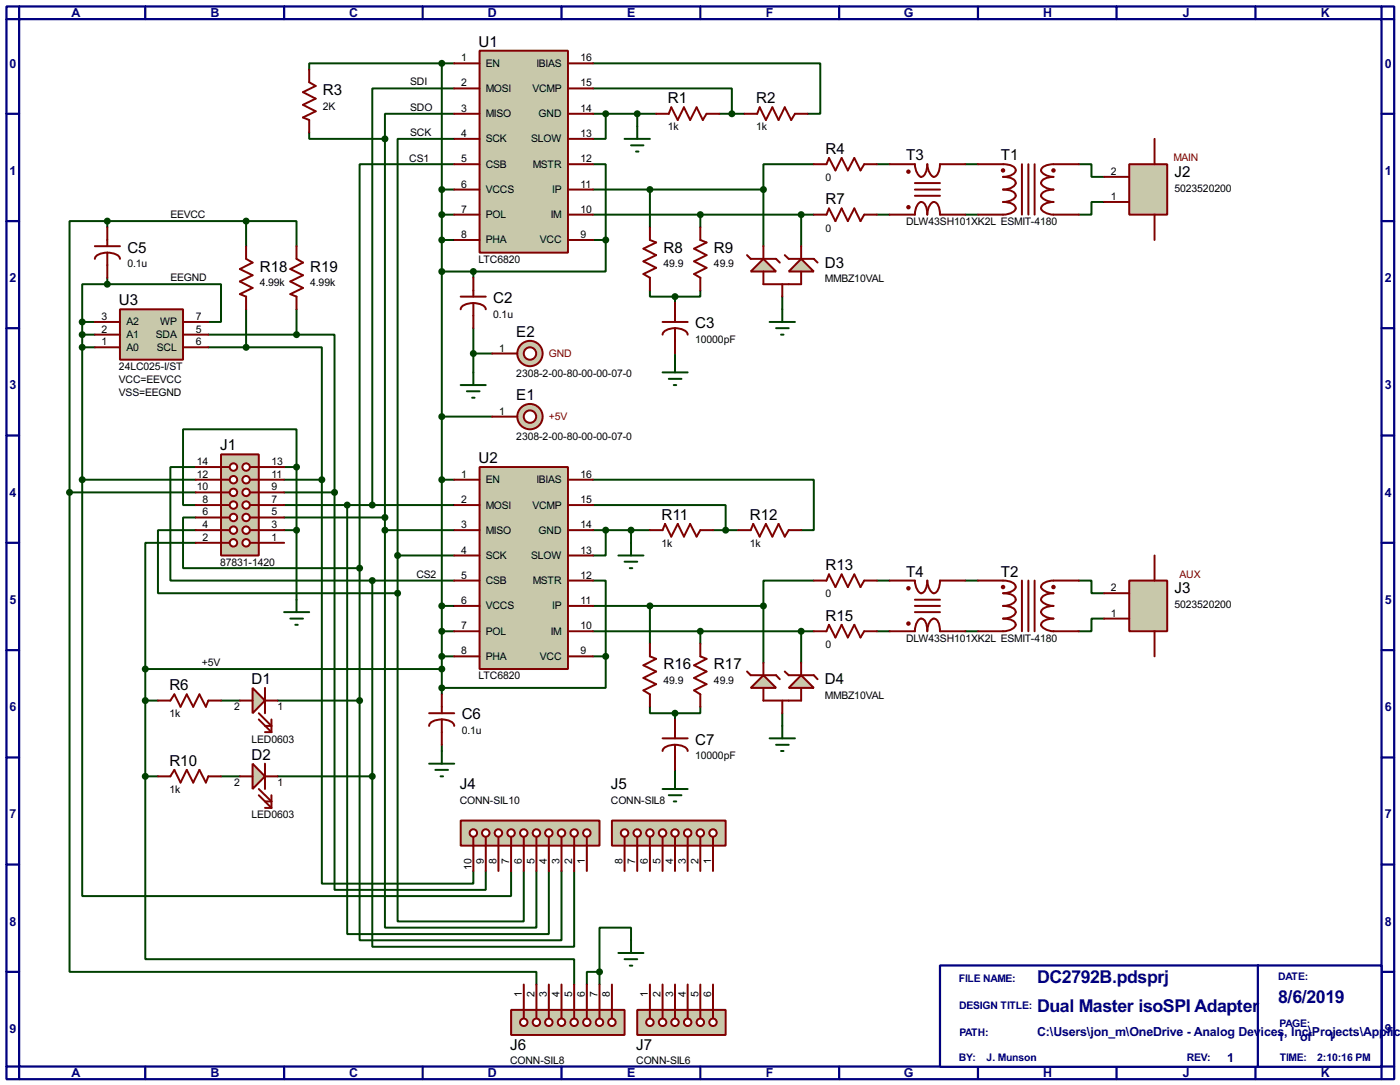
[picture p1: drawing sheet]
<svg xmlns="http://www.w3.org/2000/svg" width="282mm" height="218mm" viewBox="0 0 282 218" stroke-linecap="round" stroke-linejoin="round" font-family="sans-serif">
<g fill="none" stroke="#000080" stroke-width=".45">
<path d="M1.3 1.3h279.4v215.9h-279.4zM3.9 3.9h274.3v210.8h-274.3zM3.9 1.3v2.6h-2.6M29.3 1.3v2.6M57.2 1.3v2.6M85.1 1.3v2.6M113.1 1.3v2.6M141 1.3v2.6M169 1.3v2.6M196.9 1.3v2.6M224.8 1.3v2.6M252.8 1.3v2.6"/>
<path d="M278.2 1.3v2.6h2.5M1.3 22.9h2.6M278.2 22.9h2.5M1.3 44.5h2.6M278.2 44.5h2.5M1.3 66.1h2.6M278.2 66.1h2.5M1.3 87.7h2.6M278.2 87.7h2.5M1.3 109.3h2.6M278.2 109.3h2.5M1.3 130.9h2.6"/>
<path d="M278.2 130.9h2.5M1.3 152.5h2.6M278.2 152.5h2.5M1.3 174h2.6M278.2 174h2.5M1.3 195.6h2.6M278.2 195.6h2.5M1.3 214.7h2.6v2.5M29.3 214.7v2.5M57.2 214.7v2.5M85.1 214.7v2.5M113.1 214.7v2.5"/>
<path d="M141 214.7v2.5M169 214.7v2.5M196.9 214.7v2.5M224.8 214.7v2.5M252.8 214.7v2.5M280.7 214.7h-2.5v2.5"/>
</g>
<path d="M189.3 194.3h88.9v20.4h-88.9z" fill="#fff" stroke="#000080" stroke-width=".45"/>
<path d="M253.3 194.3v20.4" fill="none" stroke="#000080" stroke-width=".45"/>
<g fill="none" stroke="#004000" stroke-width=".4">
<path d="M89 12.8h-26.7v1.2M89 12.8v127M89 12.8h2.5M91.5 17.8h-16.5v83.9M119.4 12.8h45.8v10.1h-2.6M119.4 17.8h28v5.1M62.3 26.7v1.3h15.2M77.5 28v78.7M89 38.2h2.5M91.5 28h-11.4v83.8M91.5 22.9h-14v5.1M91.5 33.1h-19.1v81.3"/>
<path d="M119.4 33.1h2.6v15.2M119.4 22.9h12.7M119.4 38.2h34.3M122 22.9v5.1h-2.6M128.3 22.9v2.6M130.9 38.2v7.6M144.8 22.9h5.1M153.7 38.2v11.4M163.9 33.1h-10.2v5.1M176.6 33.1h2.5M194.4 33.1h2.5M217.2 33.1h2.6v2.5h2.5"/>
<path d="M21.6 57.2h22.9v7.6h-2.5M21.6 57.2h-5v7.6M21.6 44.5h-7.6v54.6M21.6 44.5h28M21.6 44.5v1.3M21.6 55.9v1.3M49.6 44.5h10.1v5.1M49.6 44.5v5.1M89 48.3h2.5M89 43.2h2.5M89 54.7h6.3M95.3 54.7v1.2"/>
<path d="M119.4 48.3h2.6M119.4 43.2h44.5M122 48.3v6.4h-26.7M130.9 58.5v1.2h5M135.9 59.7v1.3M141 58.5v1.2h-5.1M141 43.2v2.6M157.5 59.7v2.6M161.3 43.2v6.4M176.6 43.2h2.5M194.4 43.2h2.5M222.3 40.7h-2.5v2.5h-2.6"/>
<path d="M16.6 67.4h2.5M16.6 64.8v31.8M16.6 64.8h2.5M16.6 69.9h2.5M42 67.4h17.7M42 69.9h7.6M49.6 69.9h15.2v26.7M49.6 62.3v7.6M59.7 67.4h7.7v31.7M59.7 62.3v5.1M95.3 66.1v8.9M95.3 71.2h3.8"/>
<path d="M135.9 71.2v1.2M14 99.1v96.5h94v2.6M14 99.1h25.4M16.6 96.6v83.8h86.3v-5.1M16.6 96.6h22.8M39.4 94h-5.1v22.9h40.7M57.2 94h2.5M57.2 96.6h7.6M57.2 99.1h10.2M59.7 94v-7.6h-22.8v15.3h2.5M59.7 94v26.7M64.8 96.6v81.3h30.5v-2.6"/>
<path d="M67.4 99.1v80h30.4v-3.8M89 96.6h2.5M89 83.9h10.1M119.4 96.6h44.5v10.1h-2.6M39.4 109.3h-10.1v25.4M39.4 106.7h-7.6v12.7h48.3M39.4 104.2h-2.5v10.2h35.5M57.2 106.7h2.5M57.2 104.2h20.3M57.2 101.7h34.3M69.9 101.7v86.3h40.6v-12.7M72.4 114.4v26.6"/>
<path d="M75 116.9h16.5M75 116.9v39.4M77.5 106.7v80h30.5v-11.4M77.5 106.7h14M80.1 119.4v66.1h25.4v-10.2M80.1 111.8h11.4M80.1 111.8v7.6M119.4 116.9h2.6v15.2M119.4 101.7h26.7v5M119.4 106.7h11.5M122 106.7v5.1h-2.6M127.1 106.7v2.6"/>
<path d="M143.6 106.7h5M163.9 116.9h-10.2v5.1M176.6 116.9h2.5M194.4 116.9h2.5M217.2 116.9h2.6v2.5h2.5M29.3 134.7h59.7M29.3 134.7v21.6M89 132.1h2.5M89 127.1h2.5M89 122h2.5M119.4 132.1h2.6M119.4 127.1h44.5"/>
<path d="M119.4 122h34.3M122 132.1v6.4h-33M130.9 122v7.6M141 127.1v2.5M153.7 122v11.4M161.3 127.1v6.3M176.6 127.1h2.5M194.4 127.1h2.5M222.3 124.5h-2.5v2.6h-2.6M29.3 156.3v36.8h86.3v5.1M29.3 141h2.5M29.3 156.3h2.5"/>
<path d="M44.5 141h3.8M44.5 156.3h3.8M55.9 141h16.5M55.9 156.3h19.1M72.4 141v48.3h40.7v-14M75 156.3v34.3h40.6v-15.3M89 149.9v1.3M130.9 142.3v1.3h5M135.9 143.6v1.2M135.9 155v1.3M141 142.3v1.3h-5.1M157.5 143.6v2.5"/>
<path d="M120.7 195.6h-2.5v2.6M120.7 195.6v2.6M127.1 189.3v-2.6h-6.4v8.9"/>
</g>
<path d="M44.5 91.5h7.6v20.3h-7.6z" fill="#c8c8aa" stroke="#800000" stroke-width=".4"/>
<path d="M50.3 109.3h1.8" fill="none" stroke="#800000" stroke-width=".4"/>
<circle cx="49.5" cy="109.3" r=".75" fill="#feffff" stroke="#800000" stroke-width=".4"/>
<path d="M50.3 106.7h1.8" fill="none" stroke="#800000" stroke-width=".4"/>
<circle cx="49.5" cy="106.7" r=".75" fill="#feffff" stroke="#800000" stroke-width=".4"/>
<path d="M50.3 104.2h1.8" fill="none" stroke="#800000" stroke-width=".4"/>
<circle cx="49.5" cy="104.2" r=".75" fill="#feffff" stroke="#800000" stroke-width=".4"/>
<path d="M50.3 101.7h1.8" fill="none" stroke="#800000" stroke-width=".4"/>
<circle cx="49.5" cy="101.7" r=".75" fill="#feffff" stroke="#800000" stroke-width=".4"/>
<path d="M44.5 109.3h1.8" fill="none" stroke="#800000" stroke-width=".4"/>
<circle cx="47" cy="109.3" r=".75" fill="#feffff" stroke="#800000" stroke-width=".4"/>
<path d="M44.5 106.7h1.8" fill="none" stroke="#800000" stroke-width=".4"/>
<circle cx="47" cy="106.7" r=".75" fill="#feffff" stroke="#800000" stroke-width=".4"/>
<path d="M44.5 104.2h1.8" fill="none" stroke="#800000" stroke-width=".4"/>
<circle cx="47" cy="104.2" r=".75" fill="#feffff" stroke="#800000" stroke-width=".4"/>
<path d="M44.5 101.7h1.8" fill="none" stroke="#800000" stroke-width=".4"/>
<circle cx="47" cy="101.7" r=".75" fill="#feffff" stroke="#800000" stroke-width=".4"/>
<path d="M50.3 99.1h1.8" fill="none" stroke="#800000" stroke-width=".4"/>
<circle cx="49.5" cy="99.1" r=".75" fill="#feffff" stroke="#800000" stroke-width=".4"/>
<path d="M44.5 99.1h1.8" fill="none" stroke="#800000" stroke-width=".4"/>
<circle cx="47" cy="99.1" r=".75" fill="#feffff" stroke="#800000" stroke-width=".4"/>
<path d="M50.3 96.6h1.8" fill="none" stroke="#800000" stroke-width=".4"/>
<circle cx="49.5" cy="96.6" r=".75" fill="#feffff" stroke="#800000" stroke-width=".4"/>
<path d="M44.5 96.6h1.8" fill="none" stroke="#800000" stroke-width=".4"/>
<circle cx="47" cy="96.6" r=".75" fill="#feffff" stroke="#800000" stroke-width=".4"/>
<path d="M50.3 94h1.8" fill="none" stroke="#800000" stroke-width=".4"/>
<circle cx="49.5" cy="94" r=".75" fill="#feffff" stroke="#800000" stroke-width=".4"/>
<path d="M44.5 94h1.8" fill="none" stroke="#800000" stroke-width=".4"/>
<circle cx="47" cy="94" r=".75" fill="#feffff" stroke="#800000" stroke-width=".4"/>
<g fill="none" stroke="#800000" stroke-width=".4">
<path d="M39.4 99.1h5.1M39.4 96.6h5.1M39.4 94h5.1M52.1 99.1h5.1M52.1 96.6h5.1M52.1 94h5.1M39.4 109.3h5.1M39.4 106.7h5.1M39.4 104.2h5.1M39.4 101.7h5.1M52.1 109.3h5.1M52.1 106.7h5.1"/>
<path d="M52.1 104.2h5.1M52.1 101.7h5.1"/>
</g>
<path d="M96.6 94h17.8v40.7h-17.8z" fill="#c8c8aa" stroke="#800000" stroke-width=".4"/>
<g fill="none" stroke="#800000" stroke-width=".4">
<path d="M91.5 96.6h5.1M114.4 96.6h5M91.5 101.7h5.1M91.5 106.7h5.1M91.5 111.8h5.1M91.5 116.9h5.1M114.4 101.7h5M114.4 106.7h5M114.4 111.8h5M114.4 116.9h5M130.9 106.7h2.5l.5-1.2 1.3 2.5 1.3-2.5 1.2 2.5 1.3-2.5 1.3 2.5 .7-1.3h2.6M148.6 106.7h2.6l.5-1.2 1.3 2.5 1.2-2.5 1.3 2.5 1.3-2.5 1.2 2.5 .8-1.3h2.5"/>
<path d="M89 139.8v3.8M91.5 122h5.1M91.5 127.1h5.1M91.5 132.1h5.1M114.4 122h5M114.4 127.1h5M114.4 132.1h5M130.9 129.6v2.5l1.2 .5-2.5 1.3 2.5 1.3-2.5 1.3 2.5 1.2-2.5 1.3 1.3 .8v2.5M141 129.6v2.5l1.3 .5-2.5 1.3 2.5 1.3-2.5 1.3 2.5 1.2-2.5 1.3 1.2 .8v2.5M86.4 143.6h5.1M89 144.8a2.24 2.24 0 0 1 2.5 1.3M89 144.8a2.27 2.27 0 0 0-2.6 1.3"/>
<path d="M89 144.8v5.1M133.4 148.6h5.1M135.9 149.9a2.31 2.31 0 0 1 2.6 1.3M135.9 149.9a2.27 2.27 0 0 0-2.5 1.3M135.9 144.8v3.8M135.9 149.9v5.1"/>
</g>
<g fill="#004000" stroke="#004000" stroke-width=".4">
<circle cx="135.9" cy="143.6" r=".5"/>
<circle cx="121.9" cy="132.1" r=".5"/>
<circle cx="88.9" cy="127.1" r=".5"/>
<circle cx="88.9" cy="132.1" r=".5"/>
<circle cx="121.9" cy="106.7" r=".5"/>
<circle cx="146.1" cy="106.7" r=".5"/>
<circle cx="127" cy="106.7" r=".5"/>
<circle cx="88.9" cy="122" r=".5"/>
<circle cx="59.7" cy="94" r=".5"/>
</g>
<path d="M124.5 111.8h5.1M125.8 113.1h2.5M126.8 114.4h.5M127.1 109.3v2.5M133.4 158.8h5.1M135.9 156.3v2.5M134.7 160.1h2.5M135.7 161.3h.5" fill="none" stroke="#004000" stroke-width=".4"/>
<path d="M24.2 62.3h12.7v10.1h-12.7z" fill="#c8c8aa" stroke="#800000" stroke-width=".4"/>
<g fill="none" stroke="#800000" stroke-width=".4">
<path d="M163.9 33.1h2.5l.5-1.3 1.3 2.5 1.3-2.5 1.2 2.5 1.3-2.5 1.3 2.5 .7-1.2h2.6M19.1 49.6h5.1M21.6 50.9a2.31 2.31 0 0 1 2.6 1.2M21.6 50.9a2.27 2.27 0 0 0-2.5 1.2M21.6 45.8v3.8M21.6 50.9v5M49.6 49.6v2.5l1.3 .8-2.6 1.3 2.6 1.2-2.6 1.3 2.6 1.3-2.6 1.2 1.3 .5v2.6M59.7 49.6v2.5l1.3 .8-2.5 1.3 2.5 1.2-2.5 1.3 2.5 1.3-2.5 1.2 1.2 .5v2.6M163.9 43.2h2.5l.5-1.2 1.3 2.5 1.3-2.5 1.2 2.5 1.3-2.5 1.3 2.5 .7-1.3h2.6M19.1 69.9h5.1M19.1 67.4h5.1M19.1 64.8h5.1"/>
<path d="M36.9 69.9h5.1M36.9 67.4h5.1M36.9 64.8h5.1M31.8 156.3h2.5l.8-1.3 1.3 2.5 1.2-2.5 1.3 2.5 1.3-2.5 1.3 2.5 .5-1.2h2.5"/>
</g>
<path d="M86.4 153.7h5.1M87.7 155h2.5M88.7 156.3h.5M89 151.2v2.5" fill="none" stroke="#004000" stroke-width=".4"/>
<g fill="#004000" stroke="#004000" stroke-width=".4">
<circle cx="16.5" cy="67.4" r=".5"/>
<circle cx="16.5" cy="64.8" r=".5"/>
<circle cx="16.5" cy="69.9" r=".5"/>
<circle cx="49.5" cy="69.9" r=".5"/>
<circle cx="59.7" cy="67.4" r=".5"/>
<circle cx="49.5" cy="44.5" r=".5"/>
<circle cx="88.9" cy="138.5" r=".5"/>
<circle cx="88.9" cy="134.7" r=".5"/>
<circle cx="21.6" cy="44.5" r=".5"/>
<circle cx="21.6" cy="57.2" r=".5"/>
</g>
<path d="M96.6 10.2h17.8v40.7h-17.8z" fill="#c8c8aa" stroke="#800000" stroke-width=".4"/>
<g fill="none" stroke="#800000" stroke-width=".4">
<path d="M62.3 14v2.6l1.3 .7-2.6 1.3 2.6 1.3-2.6 1.2 2.6 1.3-2.6 1.3 1.3 .5v2.5M91.5 12.8h5.1M91.5 17.8h5.1M114.4 12.8h5M114.4 17.8h5M91.5 22.9h5.1M91.5 28h5.1M91.5 33.1h5.1M91.5 38.2h5.1M114.4 22.9h5M114.4 28h5M114.4 33.1h5"/>
<path d="M114.4 38.2h5M132.1 22.9h2.6l.5-1.3 1.3 2.6 1.2-2.6 1.3 2.6 1.3-2.6 1.2 2.6 .8-1.3h2.5M149.9 22.9h2.6l.5-1.3 1.2 2.6 1.3-2.6 1.3 2.6 1.2-2.6 1.3 2.6 .8-1.3h2.5M91.5 43.2h5.1M91.5 48.3h5.1M92.8 59.7h5M95.3 55.9v3.8M114.4 43.2h5M114.4 48.3h5M130.9 45.8v2.5l1.2 .5-2.5 1.3 2.5 1.3-2.5 1.2 2.5 1.3-2.5 1.3 1.3 .7v2.6M141 45.8v2.5l1.3 .5-2.5 1.3 2.5 1.3-2.5 1.2 2.5 1.3-2.5 1.3 1.2 .7v2.6M95.3 61a2.27 2.27 0 0 1 2.5 1.3"/>
<path d="M95.3 61a2.31 2.31 0 0 0-2.5 1.3M95.3 61v5.1M133.4 64.8h5.1M135.9 66.1a2.33 2.33 0 0 1 2.6 1.3M135.9 66.1a2.29 2.29 0 0 0-2.5 1.3M135.9 61v3.8M135.9 66.1v5.1M31.8 141h2.5l.8-1.2 1.3 2.5 1.2-2.5 1.3 2.5 1.3-2.5 1.3 2.5 .5-1.3h2.5"/>
</g>
<g fill="#004000" stroke="#004000" stroke-width=".4">
<circle cx="135.9" cy="59.7" r=".5"/>
<circle cx="121.9" cy="48.3" r=".5"/>
<circle cx="88.9" cy="43.2" r=".5"/>
<circle cx="121.9" cy="22.9" r=".5"/>
<circle cx="147.3" cy="22.9" r=".5"/>
<circle cx="128.3" cy="22.9" r=".5"/>
<circle cx="88.9" cy="38.2" r=".5"/>
<circle cx="88.9" cy="96.6" r=".5"/>
<circle cx="77.5" cy="104.2" r=".5"/>
<circle cx="80" cy="111.8" r=".5"/>
<circle cx="74.9" cy="101.7" r=".5"/>
<circle cx="88.9" cy="54.7" r=".5"/>
<circle cx="88.9" cy="48.3" r=".5"/>
<circle cx="95.3" cy="54.7" r=".5"/>
<circle cx="88.9" cy="12.8" r=".5"/>
<circle cx="77.5" cy="28" r=".5"/>
<circle cx="29.2" cy="134.7" r=".5"/>
</g>
<path d="M125.8 28h5.1M127.1 29.3h2.5M128.1 30.5h.5M128.3 25.5v2.5M92.8 77.5h5M94 78.8h2.6M95.3 75v2.5M133.4 75h5.1M134.7 76.3h2.5M135.7 77.5h.5M135.9 72.4v2.6M95.1 80.1h.5" fill="none" stroke="#004000" stroke-width=".4"/>
<path d="M128.3 203.3h17.8v5h-17.8z" fill="#c8c8aa" stroke="#800000" stroke-width=".4"/>
<path d="M130.9 203.3v1.7" fill="none" stroke="#800000" stroke-width=".4"/>
<circle cx="130.8" cy="205.8" r=".75" fill="#feffff" stroke="#800000" stroke-width=".4"/>
<path d="M133.4 203.3v1.7" fill="none" stroke="#800000" stroke-width=".4"/>
<circle cx="133.4" cy="205.8" r=".75" fill="#feffff" stroke="#800000" stroke-width=".4"/>
<path d="M135.9 203.3v1.7" fill="none" stroke="#800000" stroke-width=".4"/>
<circle cx="135.9" cy="205.8" r=".75" fill="#feffff" stroke="#800000" stroke-width=".4"/>
<path d="M138.5 203.3v1.7" fill="none" stroke="#800000" stroke-width=".4"/>
<circle cx="138.4" cy="205.8" r=".75" fill="#feffff" stroke="#800000" stroke-width=".4"/>
<path d="M141 203.3v1.7" fill="none" stroke="#800000" stroke-width=".4"/>
<circle cx="141" cy="205.8" r=".75" fill="#feffff" stroke="#800000" stroke-width=".4"/>
<path d="M143.6 203.3v1.7" fill="none" stroke="#800000" stroke-width=".4"/>
<circle cx="143.5" cy="205.8" r=".75" fill="#feffff" stroke="#800000" stroke-width=".4"/>
<path d="M130.9 198.2v5.1M133.4 198.2v5.1M135.9 198.2v5.1M138.5 198.2v5.1M141 198.2v5.1M143.6 198.2v5.1" fill="none" stroke="#800000" stroke-width=".4"/>
<path d="M92.8 165.2h27.9v5h-27.9z" fill="#c8c8aa" stroke="#800000" stroke-width=".4"/>
<path d="M118.2 168.5v1.7" fill="none" stroke="#800000" stroke-width=".4"/>
<circle cx="118.1" cy="167.7" r=".75" fill="#feffff" stroke="#800000" stroke-width=".4"/>
<path d="M115.6 168.5v1.7" fill="none" stroke="#800000" stroke-width=".4"/>
<circle cx="115.6" cy="167.7" r=".75" fill="#feffff" stroke="#800000" stroke-width=".4"/>
<path d="M113.1 168.5v1.7" fill="none" stroke="#800000" stroke-width=".4"/>
<circle cx="113" cy="167.7" r=".75" fill="#feffff" stroke="#800000" stroke-width=".4"/>
<path d="M110.5 168.5v1.7" fill="none" stroke="#800000" stroke-width=".4"/>
<circle cx="110.5" cy="167.7" r=".75" fill="#feffff" stroke="#800000" stroke-width=".4"/>
<path d="M108 168.5v1.7" fill="none" stroke="#800000" stroke-width=".4"/>
<circle cx="108" cy="167.7" r=".75" fill="#feffff" stroke="#800000" stroke-width=".4"/>
<path d="M105.5 168.5v1.7" fill="none" stroke="#800000" stroke-width=".4"/>
<circle cx="105.4" cy="167.7" r=".75" fill="#feffff" stroke="#800000" stroke-width=".4"/>
<path d="M102.9 168.5v1.7" fill="none" stroke="#800000" stroke-width=".4"/>
<circle cx="102.9" cy="167.7" r=".75" fill="#feffff" stroke="#800000" stroke-width=".4"/>
<path d="M100.4 168.5v1.7" fill="none" stroke="#800000" stroke-width=".4"/>
<circle cx="100.3" cy="167.7" r=".75" fill="#feffff" stroke="#800000" stroke-width=".4"/>
<path d="M97.8 168.5v1.7" fill="none" stroke="#800000" stroke-width=".4"/>
<circle cx="97.8" cy="167.7" r=".75" fill="#feffff" stroke="#800000" stroke-width=".4"/>
<path d="M95.3 168.5v1.7" fill="none" stroke="#800000" stroke-width=".4"/>
<circle cx="95.3" cy="167.7" r=".75" fill="#feffff" stroke="#800000" stroke-width=".4"/>
<path d="M95.3 170.2v5.1M97.8 170.2v5.1M100.4 170.2v5.1M102.9 170.2v5.1M105.5 170.2v5.1M108 170.2v5.1M110.5 170.2v5.1M113.1 170.2v5.1M115.6 170.2v5.1M118.2 170.2v5.1" fill="none" stroke="#800000" stroke-width=".4"/>
<path d="M123.2 165.2h22.9v5h-22.9z" fill="#c8c8aa" stroke="#800000" stroke-width=".4"/>
<path d="M143.6 168.5v1.7" fill="none" stroke="#800000" stroke-width=".4"/>
<circle cx="143.5" cy="167.7" r=".75" fill="#feffff" stroke="#800000" stroke-width=".4"/>
<path d="M141 168.5v1.7" fill="none" stroke="#800000" stroke-width=".4"/>
<circle cx="141" cy="167.7" r=".75" fill="#feffff" stroke="#800000" stroke-width=".4"/>
<path d="M138.5 168.5v1.7" fill="none" stroke="#800000" stroke-width=".4"/>
<circle cx="138.4" cy="167.7" r=".75" fill="#feffff" stroke="#800000" stroke-width=".4"/>
<path d="M135.9 168.5v1.7" fill="none" stroke="#800000" stroke-width=".4"/>
<circle cx="135.9" cy="167.7" r=".75" fill="#feffff" stroke="#800000" stroke-width=".4"/>
<path d="M133.4 168.5v1.7" fill="none" stroke="#800000" stroke-width=".4"/>
<circle cx="133.4" cy="167.7" r=".75" fill="#feffff" stroke="#800000" stroke-width=".4"/>
<path d="M130.9 168.5v1.7" fill="none" stroke="#800000" stroke-width=".4"/>
<circle cx="130.8" cy="167.7" r=".75" fill="#feffff" stroke="#800000" stroke-width=".4"/>
<path d="M128.3 168.5v1.7" fill="none" stroke="#800000" stroke-width=".4"/>
<circle cx="128.3" cy="167.7" r=".75" fill="#feffff" stroke="#800000" stroke-width=".4"/>
<path d="M125.8 168.5v1.7" fill="none" stroke="#800000" stroke-width=".4"/>
<circle cx="125.7" cy="167.7" r=".75" fill="#feffff" stroke="#800000" stroke-width=".4"/>
<path d="M125.8 170.2v5.1M128.3 170.2v5.1M130.9 170.2v5.1M133.4 170.2v5.1M135.9 170.2v5.1M138.5 170.2v5.1M141 170.2v5.1M143.6 170.2v5.1" fill="none" stroke="#800000" stroke-width=".4"/>
<path d="M102.9 203.3h22.9v5h-22.9z" fill="#c8c8aa" stroke="#800000" stroke-width=".4"/>
<path d="M105.5 203.3v1.7" fill="none" stroke="#800000" stroke-width=".4"/>
<circle cx="105.4" cy="205.8" r=".75" fill="#feffff" stroke="#800000" stroke-width=".4"/>
<path d="M108 203.3v1.7" fill="none" stroke="#800000" stroke-width=".4"/>
<circle cx="108" cy="205.8" r=".75" fill="#feffff" stroke="#800000" stroke-width=".4"/>
<path d="M110.5 203.3v1.7" fill="none" stroke="#800000" stroke-width=".4"/>
<circle cx="110.5" cy="205.8" r=".75" fill="#feffff" stroke="#800000" stroke-width=".4"/>
<path d="M113.1 203.3v1.7" fill="none" stroke="#800000" stroke-width=".4"/>
<circle cx="113" cy="205.8" r=".75" fill="#feffff" stroke="#800000" stroke-width=".4"/>
<path d="M115.6 203.3v1.7" fill="none" stroke="#800000" stroke-width=".4"/>
<circle cx="115.6" cy="205.8" r=".75" fill="#feffff" stroke="#800000" stroke-width=".4"/>
<path d="M118.2 203.3v1.7" fill="none" stroke="#800000" stroke-width=".4"/>
<circle cx="118.1" cy="205.8" r=".75" fill="#feffff" stroke="#800000" stroke-width=".4"/>
<path d="M120.7 203.3v1.7" fill="none" stroke="#800000" stroke-width=".4"/>
<circle cx="120.7" cy="205.8" r=".75" fill="#feffff" stroke="#800000" stroke-width=".4"/>
<path d="M123.2 203.3v1.7" fill="none" stroke="#800000" stroke-width=".4"/>
<circle cx="123.2" cy="205.8" r=".75" fill="#feffff" stroke="#800000" stroke-width=".4"/>
<path d="M105.5 198.2v5.1M108 198.2v5.1M110.5 198.2v5.1M113.1 198.2v5.1M115.6 198.2v5.1M118.2 198.2v5.1M120.7 198.2v5.1M123.2 198.2v5.1" fill="none" stroke="#800000" stroke-width=".4"/>
<path d="M57.2 123.2h5.1M58.5 124.5h2.5M59.5 125.8h.5M59.7 120.7v2.5M124.5 191.8h5.1M125.8 193.1h2.5M126.8 194.4h.5M127.1 189.3v2.5" fill="none" stroke="#004000" stroke-width=".4"/>
<g fill="#004000" stroke="#004000" stroke-width=".4">
<circle cx="59.7" cy="106.7" r=".5"/>
<circle cx="67.3" cy="99.1" r=".5"/>
<circle cx="64.8" cy="96.6" r=".5"/>
<circle cx="14" cy="99.1" r=".5"/>
<circle cx="80" cy="119.4" r=".5"/>
<circle cx="69.9" cy="101.7" r=".5"/>
<circle cx="77.5" cy="106.7" r=".5"/>
<circle cx="72.4" cy="114.4" r=".5"/>
<circle cx="74.9" cy="116.9" r=".5"/>
<circle cx="16.5" cy="96.6" r=".5"/>
<circle cx="120.7" cy="195.6" r=".5"/>
</g>
<path d="M50.9 138.5l2.5 2.5-2.5 2.6z" fill="#c8c8aa" stroke="#800000" stroke-width=".4"/>
<path d="M53.4 138.5v5.1M48.3 141h2.6M52.1 143.6l2.6 2.5h-1.3M52.1 144.8l2.6 2.6M53.4 147.4h1.3M53.4 141h2.5M54.7 144.8v2.6" fill="none" stroke="#800000" stroke-width=".4"/>
<path d="M50.9 153.7l2.5 2.6-2.5 2.5z" fill="#c8c8aa" stroke="#800000" stroke-width=".4"/>
<path d="M202 33.1a2.91 2.91 0 0 1 2.4 .8 .93 .93 0 0 1-.6 1.3l-1.1 .3-.7 .1a2.91 2.91 0 0 1 2.4 .9 .91 .91 0 0 1-.6 1.2l-1.1 .4-.7 .1a2.91 2.91 0 0 1 2.4 .8 .88 .88 0 0 1-.6 1.2l-1.1 .4-.7 .1a2.87 2.87 0 0 1 2.4 .9 .88 .88 0 0 1-.6 1.2l-1.1 .3-.7 .1M205.8 33.1v10.1M207.1 33.1v10.1M208.3 33.1v10.1M212.1 33.1a2.27 2.27 0 0 0-2.5 1.2 2.58 2.58 0 0 0 2.5 1.3 2.27 2.27 0 0 0-2.5 1.3 2.66 2.66 0 0 0 2.5 1.3 2.27 2.27 0 0 0-2.5 1.2 2.65 2.65 0 0 0 2.5 1.3 2.29 2.29 0 0 0-2.5 1.3 2.65 2.65 0 0 0 2.5 1.2M48.3 156.3h2.6M52.1 158.8l2.6 2.5h-1.3M53.4 153.7v5.1M53.4 156.3h2.5M52.1 160.1l2.6 2.5M53.4 162.6h1.3M54.7 160.1v2.5" fill="none" stroke="#800000" stroke-width=".4"/>
<g fill="#004000" stroke="#004000" stroke-width=".4">
<circle cx="29.2" cy="141" r=".5"/>
<circle cx="29.2" cy="156.3" r=".5"/>
<circle cx="72.4" cy="141" r=".5"/>
<circle cx="74.9" cy="156.3" r=".5"/>
<circle cx="130.8" cy="38.2" r=".5"/>
<circle cx="141" cy="43.2" r=".5"/>
</g>
<g fill="#c8c8aa" stroke="#800000" stroke-width=".4">
<circle cx="202" cy="34.3" r=".25"/>
<circle cx="212.1" cy="34.3" r=".25"/>
</g>
<path d="M184.2 33.1a2.75 2.75 0 0 0 1.3 2.5 2.35 2.35 0 0 0 1.2-2.5 2.76 2.76 0 0 0 1.3 2.5 2.35 2.35 0 0 0 1.3-2.5M184.2 38.2h5.1M184.2 36.9h5.1M184.2 39.4h5.1M196.9 33.1h5.1M212.1 33.1h5.1M184.2 43.2a2.45 2.45 0 0 1 1.3-2.5 1.34 1.34 0 0 1 1 1.2l.2 1.3a2.47 2.47 0 0 1 1.3-2.5 1.34 1.34 0 0 1 1.1 1.2l.2 1.3M196.9 43.2h5.1M212.1 43.2h5.1" fill="none" stroke="#800000" stroke-width=".4"/>
<g fill="#c8c8aa" stroke="#800000" stroke-width=".4">
<circle cx="182.9" cy="41.7" r=".25"/>
<circle cx="182.9" cy="34.6" r=".25"/>
</g>
<path d="M179.1 33.1h5.1M189.3 33.1h5.1M179.1 43.2h5.1M189.3 43.2h5.1" fill="none" stroke="#800000" stroke-width=".4"/>
<path d="M227.4 33.1h7.6v10.1h-7.6z" fill="#c8c8aa" stroke="#800000" stroke-width=".4"/>
<path d="M222.3 35.6h5.1M232.5 28v5.1M222.3 40.7h5.1M232.5 43.2v5.1M163.9 116.9h2.5l.5-1.3 1.3 2.6 1.3-2.6 1.2 2.6 1.3-2.6 1.3 2.6 .7-1.3h2.6M202 116.9a2.87 2.87 0 0 1 2.4 .9 .88 .88 0 0 1-.6 1.2l-1.1 .3-.7 .1a2.84 2.84 0 0 1 2.4 .9 .89 .89 0 0 1-.6 1.2l-1.1 .4-.7 .1a2.91 2.91 0 0 1 2.4 .8 .93 .93 0 0 1-.6 1.3l-1.1 .3-.7 .1a2.91 2.91 0 0 1 2.4 .9 .91 .91 0 0 1-.6 1.2l-1.1 .4-.7 .1M205.8 116.9v10.2M207.1 116.9v10.2M208.3 116.9v10.2M212.1 116.9a2.29 2.29 0 0 0-2.5 1.3 2.65 2.65 0 0 0 2.5 1.2 2.24 2.24 0 0 0-2.5 1.3 2.65 2.65 0 0 0 2.5 1.3 2.27 2.27 0 0 0-2.5 1.2 2.58 2.58 0 0 0 2.5 1.3 2.27 2.27 0 0 0-2.5 1.3 2.66 2.66 0 0 0 2.5 1.3M163.9 127.1h2.5l.5-1.3 1.3 2.5 1.3-2.5 1.2 2.5 1.3-2.5 1.3 2.5 .7-1.2h2.6" fill="none" stroke="#800000" stroke-width=".4"/>
<g fill="#c8c8aa" stroke="#800000" stroke-width=".4">
<circle cx="202" cy="118.2" r=".25"/>
<circle cx="212.1" cy="118.2" r=".25"/>
</g>
<path d="M184.2 116.9a2.68 2.68 0 0 0 1.3 2.5 2.31 2.31 0 0 0 1.2-2.5 2.7 2.7 0 0 0 1.3 2.5 2.31 2.31 0 0 0 1.3-2.5M196.9 116.9h5.1M212.1 116.9h5.1M184.2 127.1a2.4 2.4 0 0 1 1.3-2.6 1.32 1.32 0 0 1 1 1.2l.2 1.4a2.41 2.41 0 0 1 1.3-2.6 1.32 1.32 0 0 1 1.1 1.2l.2 1.4M184.2 122h5.1M184.2 120.7h5.1M184.2 123.2h5.1M196.9 127.1h5.1M212.1 127.1h5.1" fill="none" stroke="#800000" stroke-width=".4"/>
<g fill="#c8c8aa" stroke="#800000" stroke-width=".4">
<circle cx="182.9" cy="125.5" r=".25"/>
<circle cx="182.9" cy="118.4" r=".25"/>
</g>
<path d="M179.1 116.9h5.1M189.3 116.9h5.1M179.1 127.1h5.1M189.3 127.1h5.1" fill="none" stroke="#800000" stroke-width=".4"/>
<path d="M227.4 116.9h7.6v10.2h-7.6z" fill="#c8c8aa" stroke="#800000" stroke-width=".4"/>
<path d="M222.3 119.4h5.1M232.5 111.8v5.1M222.3 124.5h5.1M232.5 127.1v5" fill="none" stroke="#800000" stroke-width=".4"/>
<g fill="#004000" stroke="#004000" stroke-width=".4">
<circle cx="141" cy="127.1" r=".5"/>
<circle cx="130.8" cy="122" r=".5"/>
</g>
<path d="M151.2 54.7l2.5-2.6 2.6 2.6z" fill="#c8c8aa" stroke="#800000" stroke-width=".4"/>
<path d="M150.4 51.4l.8 .7h5.1l.7 .8" fill="none" stroke="#800000" stroke-width=".4"/>
<path d="M161.3 52.1l2.6 2.6h-5.1z" fill="#c8c8aa" stroke="#800000" stroke-width=".4"/>
<path d="M153.7 49.6v2.5M153.7 54.7v2.5h7.6v-2.5M157.5 57.2v2.5M158 51.4l.8 .7h5.1l.7 .8M161.3 49.6v2.5" fill="none" stroke="#800000" stroke-width=".4"/>
<g fill="#004000" stroke="#004000" stroke-width=".4">
<circle cx="153.7" cy="38.2" r=".5"/>
<circle cx="161.3" cy="43.2" r=".5"/>
</g>
<path d="M155 64.8h5.1M156.3 66.1h2.5M157.3 67.4h.5M157.5 62.3v2.5" fill="none" stroke="#004000" stroke-width=".4"/>
<path d="M151.2 138.5l2.5-2.6 2.6 2.6z" fill="#c8c8aa" stroke="#800000" stroke-width=".4"/>
<path d="M150.4 135.2l.8 .7h5.1l.7 .8" fill="none" stroke="#800000" stroke-width=".4"/>
<path d="M161.3 135.9l2.6 2.6h-5.1z" fill="#c8c8aa" stroke="#800000" stroke-width=".4"/>
<path d="M153.7 133.4v2.5M153.7 138.5v2.5h7.6v-2.5M158 135.2l.8 .7h5.1l.7 .8M161.3 133.4v2.5M157.5 141v2.6" fill="none" stroke="#800000" stroke-width=".4"/>
<g fill="#004000" stroke="#004000" stroke-width=".4">
<circle cx="161.3" cy="127.1" r=".5"/>
<circle cx="153.7" cy="122" r=".5"/>
</g>
<path d="M155 148.6h5.1M156.3 149.9h2.5M157.3 151.2h.5M157.5 146.1v2.5" fill="none" stroke="#004000" stroke-width=".4"/>
<circle cx="106.7" cy="83.9" r="2.55" fill="#c8c8aa" stroke="#800000" stroke-width=".4"/>
<circle cx="106.7" cy="83.9" r="1.25" fill="#feffff" stroke="#800000" stroke-width=".4"/>
<path d="M99.1 83.9h5.1" fill="none" stroke="#800000" stroke-width=".4"/>
<circle cx="88.9" cy="83.9" r=".5" fill="#004000" stroke="#004000" stroke-width=".4"/>
<circle cx="106.7" cy="71.2" r="2.55" fill="#c8c8aa" stroke="#800000" stroke-width=".4"/>
<circle cx="106.7" cy="71.2" r="1.25" fill="#feffff" stroke="#800000" stroke-width=".4"/>
<path d="M99.1 71.2h5.1" fill="none" stroke="#800000" stroke-width=".4"/>
<circle cx="95.3" cy="71.2" r=".5" fill="#004000" stroke="#004000" stroke-width=".4"/>
<g font-size="4" fill="#000080">
<text x="208.8" y="197.9">DC2792B.pdsprj</text>
<text x="208.8" y="203.6">Dual Master isoSPI Adapter</text>
<text x="257.4" y="201.9">8/6/2019</text>
</g>
<g font-size="3.4">
<text x="96.4" y="9.4">U1</text>
<text x="65" y="19.1">R3</text>
<text x="134.5" y="20.8">R1</text>
<text x="152.3" y="20.8">R2</text>
<text x="166.2" y="31">R4</text>
<text x="182.5" y="32.3">T3</text>
<text x="201.5" y="32.3">T1</text>
<text x="236.5" y="35.6">J2</text>
<text x="166.2" y="41.2">R7</text>
<text x="25.7" y="50.8">C5</text>
<text x="133.6" y="50.8">R8</text>
<text x="143.8" y="50.8">R9</text>
<text x="166.1" y="53.9">D3</text>
<text x="52.3" y="54.7">R18</text>
<text x="62.5" y="54.7">R19</text>
<text x="24" y="61.4">U3</text>
<text x="99.3" y="61">C2</text>
<text x="104" y="67.8">E2</text>
<text x="140" y="66.1">C3</text>
<text x="104" y="80.5">E1</text>
<text x="44.3" y="90.7">J1</text>
<text x="96.4" y="93.2">U2</text>
<text x="133.2" y="104.7">R11</text>
<text x="151" y="104.7">R12</text>
<text x="166.2" y="114.8">R13</text>
<text x="182.5" y="116.1">T4</text>
<text x="201.5" y="116.1">T2</text>
<text x="236.5" y="119.4">J3</text>
<text x="166.2" y="125">R15</text>
<text x="50.7" y="137.7">D1</text>
<text x="133.6" y="134.7">R16</text>
<text x="143.8" y="134.7">R17</text>
<text x="166.1" y="137.7">D4</text>
<text x="34.1" y="139">R6</text>
<text x="93" y="144.8">C6</text>
<text x="140" y="149.9">C7</text>
<text x="34.1" y="154.2">R10</text>
<text x="50.7" y="152.9">D2</text>
<text x="92.6" y="158.8">J4</text>
<text x="123" y="158.8">J5</text>
<text x="102.7" y="211.3">J6</text>
<text x="128.1" y="211.3">J7</text>
</g>
<g font-size="2.8" fill="#000080">
<text x="14.4" y="3.4">A</text>
<text x="42.4" y="3.4">B</text>
<text x="70.3" y="3.4">C</text>
<text x="98.2" y="3.4">D</text>
<text x="126.3" y="3.4">E</text>
<text x="154.2" y="3.4">F</text>
<text x="182" y="3.4">G</text>
<text x="210" y="3.4">H</text>
<text x="238.2" y="3.4">J</text>
<text x="265.9" y="3.4">K</text>
<text x="1.9" y="13.6">0</text>
<text x="278.8" y="13.6">0</text>
<text x="1.9" y="35.2">1</text>
<text x="278.8" y="35.2">1</text>
<text x="1.9" y="56.8">2</text>
<text x="278.8" y="56.8">2</text>
<text x="1.9" y="78.3">3</text>
<text x="278.8" y="78.3">3</text>
<text x="1.9" y="100">4</text>
<text x="278.8" y="100">4</text>
<text x="1.9" y="121.6">5</text>
<text x="278.8" y="121.6">5</text>
<text x="1.9" y="143.1">6</text>
<text x="278.8" y="143.1">6</text>
<text x="1.9" y="164.7">7</text>
<text x="278.8" y="164.7">7</text>
<text x="1.9" y="186.3">8</text>
<text x="278.8" y="186.3">8</text>
<text x="1.9" y="207.9">9</text>
<text x="208.8" y="208.6">C:\Users\jon_m\OneDrive - Analog Dev</text>
<text x="253.8" y="208.6">ices, Inc\Projects\Applic</text>
<text x="257.2" y="209.6">1</text>
<text x="261.8" y="209.6">of</text>
<text x="267.4" y="209.6">1</text>
<text x="278.8" y="207.9">9</text>
<text x="282" y="208.6">a</text>
<text x="247.1" y="213.7">1</text>
<text x="14.4" y="216.8">A</text>
<text x="42.4" y="216.8">B</text>
<text x="70.3" y="216.8">C</text>
<text x="98.2" y="216.8">D</text>
<text x="126.3" y="216.8">E</text>
<text x="154.2" y="216.8">F</text>
<text x="182" y="216.8">G</text>
<text x="210" y="216.8">H</text>
<text x="238.2" y="216.8">J</text>
<text x="265.9" y="216.8">K</text>
</g>
<g font-size="2.4">
<text x="82.6" y="17.2">SDI</text>
<text x="92.9" y="12.3">1</text>
<text x="92.9" y="17.4">2</text>
<text x="97.8" y="13.4">EN</text>
<text x="108" y="13.4">IBIAS</text>
<text x="116.9" y="17.4">15</text>
<text x="116.9" y="12.3">16</text>
<text x="65" y="22.1">2K</text>
<text x="82.6" y="22.3">SDO</text>
<text x="92.9" y="22.5">3</text>
<text x="97.8" y="18.5">MOSI</text>
<text x="97.8" y="23.6">MISO</text>
<text x="107.2" y="18.5">VCMP</text>
<text x="108.5" y="23.6">GND</text>
<text x="116.9" y="22.5">14</text>
<text x="82.6" y="27.4">SCK</text>
<text x="92.9" y="27.5">4</text>
<text x="97.8" y="28.6">SCK</text>
<text x="107" y="28.6">SLOW</text>
<text x="116.9" y="27.5">13</text>
<text x="134.5" y="26.2">1k</text>
<text x="152.3" y="26.2">1k</text>
<text x="82.4" y="32.7">CS1</text>
<text x="92.9" y="32.7">5</text>
<text x="97.8" y="33.8">CSB</text>
<text x="107.3" y="33.8">MSTR</text>
<text x="116.9" y="32.7">12</text>
<text x="223.7" y="35.2">2</text>
<text x="92.9" y="37.7">6</text>
<text x="97.8" y="38.8">VCCS</text>
<text x="111.2" y="38.8">IP</text>
<text x="116.9" y="37.7">11</text>
<text x="166.2" y="36.4">0</text>
<text x="223.7" y="40.2">1</text>
<text x="236.5" y="38.6">5023520200</text>
<text x="34.3" y="43.9">EEVCC</text>
<text x="92.9" y="42.8">7</text>
<text x="92.9" y="47.9">8</text>
<text x="97.8" y="43.9">POL</text>
<text x="110.9" y="43.9">IM</text>
<text x="116.9" y="47.9">9</text>
<text x="116.9" y="42.8">10</text>
<text x="166.2" y="46.6">0</text>
<text x="182.5" y="45.3">DLW43SH101XK2L ESMIT-4180</text>
<text x="25.7" y="53.8">0.1u</text>
<text x="96.4" y="52.9">LTC6820</text>
<text x="97.8" y="49">PHA</text>
<text x="108.7" y="49">VCC</text>
<text x="133.6" y="53.8">49.9</text>
<text x="143.8" y="53.8">49.9</text>
<text x="34.3" y="56.6">EEGND</text>
<text x="52.3" y="57.6">4.99k</text>
<text x="62.5" y="57.6">4.99k</text>
<text x="166.1" y="56.8">MMBZ10VAL</text>
<text x="20.5" y="64.4">3</text>
<text x="25.5" y="65.5">A2</text>
<text x="32.3" y="65.5">WP</text>
<text x="39.4" y="64.4">7</text>
<text x="99.3" y="64">0.1u</text>
<text x="20.5" y="67">2</text>
<text x="20.5" y="69.5">1</text>
<text x="25.5" y="68.1">A1</text>
<text x="25.5" y="70.6">A0</text>
<text x="31.4" y="68.1">SDA</text>
<text x="31.6" y="70.6">SCL</text>
<text x="39.4" y="69.5">6</text>
<text x="39.4" y="67">5</text>
<text x="100.5" y="70.8">1</text>
<text x="140" y="69.1">10000pF</text>
<text x="24" y="74.5">24LC025-I/ST</text>
<text x="24" y="77.1">VCC=EEVCC</text>
<text x="104" y="75.8">2308-2-00-80-00-00-07-0</text>
<text x="24" y="79.6">VSS=EEGND</text>
<text x="100.5" y="83.5">1</text>
<text x="104" y="88.5">2308-2-00-80-00-00-07-0</text>
<text x="39.7" y="93.6">14</text>
<text x="54.7" y="93.6">13</text>
<text x="39.7" y="98.7">10</text>
<text x="39.7" y="96.2">12</text>
<text x="40.8" y="101.2">8</text>
<text x="54.7" y="101.2">7</text>
<text x="54.7" y="98.7">9</text>
<text x="54.7" y="96.2">11</text>
<text x="92.9" y="96.2">1</text>
<text x="92.9" y="101.2">2</text>
<text x="97.8" y="97.3">EN</text>
<text x="108" y="97.3">IBIAS</text>
<text x="116.9" y="101.2">15</text>
<text x="116.9" y="96.2">16</text>
<text x="40.8" y="106.3">4</text>
<text x="40.8" y="103.8">6</text>
<text x="54.7" y="106.3">3</text>
<text x="54.7" y="103.8">5</text>
<text x="92.9" y="106.3">3</text>
<text x="97.8" y="102.4">MOSI</text>
<text x="97.8" y="107.4">MISO</text>
<text x="107.2" y="102.4">VCMP</text>
<text x="108.5" y="107.4">GND</text>
<text x="116.9" y="106.3">14</text>
<text x="40.8" y="108.9">2</text>
<text x="44.3" y="113.9">87831-1420</text>
<text x="54.7" y="108.9">1</text>
<text x="92.9" y="111.4">4</text>
<text x="97.8" y="112.5">SCK</text>
<text x="107" y="112.5">SLOW</text>
<text x="116.9" y="111.4">13</text>
<text x="133.2" y="110.1">1k</text>
<text x="151" y="110.1">1k</text>
<text x="83.9" y="116.3">CS2</text>
<text x="92.9" y="116.5">5</text>
<text x="97.8" y="117.6">CSB</text>
<text x="107.3" y="117.6">MSTR</text>
<text x="116.9" y="116.5">12</text>
<text x="223.7" y="119">2</text>
<text x="92.9" y="121.6">6</text>
<text x="97.8" y="122.7">VCCS</text>
<text x="111.2" y="122.7">IP</text>
<text x="116.9" y="121.6">11</text>
<text x="166.2" y="120.3">0</text>
<text x="223.7" y="124.1">1</text>
<text x="236.5" y="122.4">5023520200</text>
<text x="92.9" y="126.7">7</text>
<text x="92.9" y="131.7">8</text>
<text x="97.8" y="127.8">POL</text>
<text x="110.9" y="127.8">IM</text>
<text x="116.9" y="131.7">9</text>
<text x="116.9" y="126.7">10</text>
<text x="166.2" y="130.4">0</text>
<text x="182.5" y="129.2">DLW43SH101XK2L ESMIT-4180</text>
<text x="40.7" y="134.1">+5V</text>
<text x="96.4" y="136.8">LTC6820</text>
<text x="97.8" y="132.8">PHA</text>
<text x="108.7" y="132.8">VCC</text>
<text x="133.6" y="137.6">49.9</text>
<text x="143.8" y="137.6">49.9</text>
<text x="47.2" y="142.9">2</text>
<text x="55.9" y="142.9">1</text>
<text x="166.1" y="140.7">MMBZ10VAL</text>
<text x="34.1" y="144.4">1k</text>
<text x="50.7" y="149.5">LED0603</text>
<text x="93" y="147.8">0.1u</text>
<text x="140" y="152.9">10000pF</text>
<text x="34.1" y="159.6">1k</text>
<text x="47.2" y="158.2">2</text>
<text x="55.9" y="158.2">1</text>
<text x="92.6" y="161.8">CONN-SIL10</text>
<text x="123" y="161.8">CONN-SIL8</text>
<text x="50.7" y="164.7">LED0603</text>
<text x="97.4" y="173.9" transform="rotate(-90 97.4 173.9)">9</text>
<text x="100" y="173.9" transform="rotate(-90 100 173.9)">8</text>
<text x="102.5" y="173.9" transform="rotate(-90 102.5 173.9)">7</text>
<text x="105.1" y="173.9" transform="rotate(-90 105.1 173.9)">6</text>
<text x="107.6" y="173.9" transform="rotate(-90 107.6 173.9)">5</text>
<text x="110.1" y="173.9" transform="rotate(-90 110.1 173.9)">4</text>
<text x="112.7" y="173.9" transform="rotate(-90 112.7 173.9)">3</text>
<text x="115.2" y="173.9" transform="rotate(-90 115.2 173.9)">2</text>
<text x="117.8" y="173.9" transform="rotate(-90 117.8 173.9)">1</text>
<text x="125.4" y="173.9" transform="rotate(-90 125.4 173.9)">8</text>
<text x="127.9" y="173.9" transform="rotate(-90 127.9 173.9)">7</text>
<text x="130.5" y="173.9" transform="rotate(-90 130.5 173.9)">6</text>
<text x="133" y="173.9" transform="rotate(-90 133 173.9)">5</text>
<text x="135.5" y="173.9" transform="rotate(-90 135.5 173.9)">4</text>
<text x="138.1" y="173.9" transform="rotate(-90 138.1 173.9)">3</text>
<text x="140.6" y="173.9" transform="rotate(-90 140.6 173.9)">2</text>
<text x="143.2" y="173.9" transform="rotate(-90 143.2 173.9)">1</text>
<text x="94.9" y="175.1" transform="rotate(-90 94.9 175.1)">10</text>
<text x="105" y="200.7" transform="rotate(-90 105 200.7)">1</text>
<text x="107.6" y="200.7" transform="rotate(-90 107.6 200.7)">2</text>
<text x="110.1" y="200.7" transform="rotate(-90 110.1 200.7)">3</text>
<text x="112.6" y="200.7" transform="rotate(-90 112.6 200.7)">4</text>
<text x="115.2" y="200.7" transform="rotate(-90 115.2 200.7)">5</text>
<text x="117.8" y="200.7" transform="rotate(-90 117.8 200.7)">6</text>
<text x="120.3" y="200.7" transform="rotate(-90 120.3 200.7)">7</text>
<text x="122.8" y="200.7" transform="rotate(-90 122.8 200.7)">8</text>
<text x="130.5" y="200.7" transform="rotate(-90 130.5 200.7)">1</text>
<text x="133" y="200.7" transform="rotate(-90 133 200.7)">2</text>
<text x="135.5" y="200.7" transform="rotate(-90 135.5 200.7)">3</text>
<text x="138" y="200.7" transform="rotate(-90 138 200.7)">4</text>
<text x="140.6" y="200.7" transform="rotate(-90 140.6 200.7)">5</text>
<text x="143.2" y="200.7" transform="rotate(-90 143.2 200.7)">6</text>
<text x="102.7" y="214.2">CONN-SIL8</text>
<text x="128.1" y="214.2">CONN-SIL6</text>
</g>
<g font-size="2.4" fill="#800000">
<text x="236.3" y="32.4">MAIN</text>
<text x="110.5" y="71.8">GND</text>
<text x="110.5" y="84.5">+5V</text>
<text x="237.5" y="116.3">AUX</text>
</g>
<g font-size="2.4" fill="#000080">
<text x="193.1" y="197.7">FILE NAME:</text>
<text x="257.4" y="197.2">DATE:</text>
<text x="193.1" y="203.1">DESIGN TITLE:</text>
<text x="193.2" y="208.5">PATH:</text>
<text x="257.6" y="206.6">PAGE:</text>
<text x="193.1" y="213.5">BY:</text>
<text x="198.7" y="213.5">J. Munson</text>
<text x="239" y="213.5">REV:</text>
<text x="257.7" y="213.5">TIME:</text>
<text x="265.2" y="213.5">2:10:16 PM</text>
</g>
</svg>
